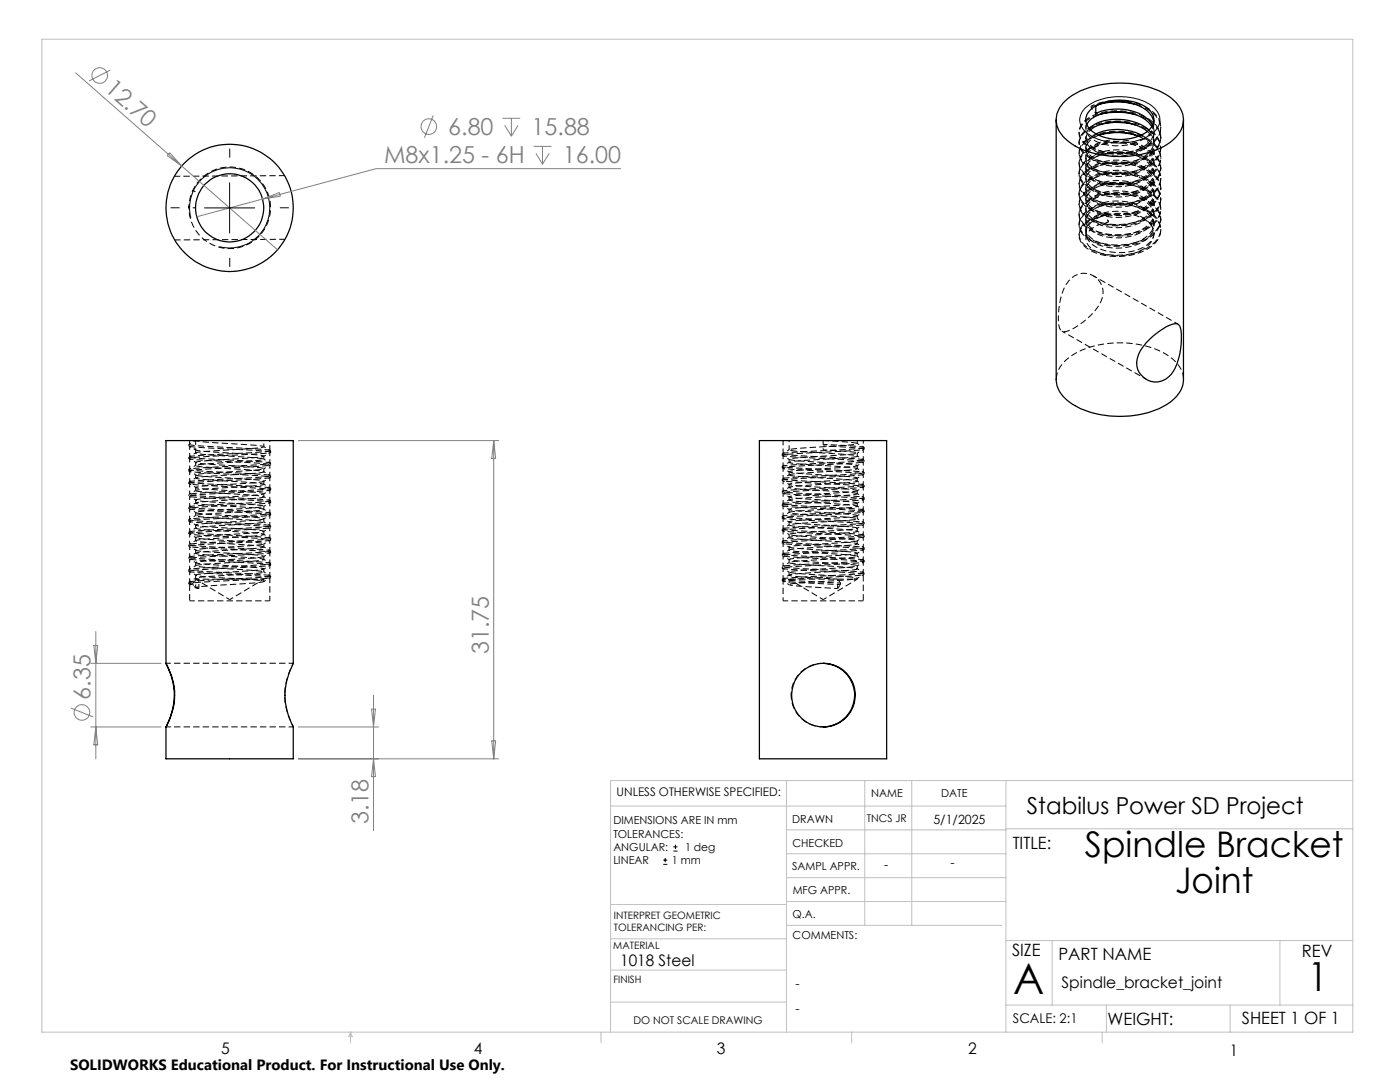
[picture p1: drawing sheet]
<svg xmlns="http://www.w3.org/2000/svg" width="279mm" height="216mm" viewBox="0 0 279 216" stroke-linecap="round" stroke-linejoin="round" font-family="sans-serif">
<g fill="none" stroke="#000" stroke-width=".2" stroke-dasharray="1.3 .6" stroke-dashoffset=".7" stroke-linecap="butt">
<path d="M38.5 38l1.2 .6M226.5 22.8a7.3 7.3 0 0 1 4.9 3.5 3.9 3.9 0 0 1-2.1 4.9 12.5 12.5 0 0 1-12.3 .1 2.93 2.93 0 0 1-1.6-2.7 2.93 2.93 0 0 1 1.6-2.6l1.5-.8 1.1-.4M229.9 25.2a3 3 0 0 1-1 4.1 10.2 10.2 0 0 1-10.9 .5 2.31 2.31 0 0 1-.3-3.9M39 41.5h-1.3M221.2 44.3l-.5-1.3M229.9 45.1a7.6 7.6 0 0 0-6.4-2.5l-2.3 .2M229.9 45.2a3.1 3.1 0 0 1-1.2 4.1 10.1 10.1 0 0 1-11 .2 2.35 2.35 0 0 1 .5-4.1 7.8 7.8 0 0 1 3-1.1M211.2 63.5a3.4 3.4 0 0 0 .7 2.6 3.2 3.2 0 0 0 2.8-.9 12.5 12.5 0 0 0 5.3-5.7 3.9 3.9 0 0 0-2.4-4.7 3.9 3.9 0 0 0-4.8 2 14.3 14.3 0 0 0-1.6 6.7M52.6 98.6l-2.9 .3a95.5 95.5 0 0 0-10.7 .9 99.8 99.8 0 0 0 11.2 .9l2.4 .3-1.6 .3-9.6 .6-2.3 .4a88.3 88.3 0 0 0 11.1 .9l2.4 .3a32.6 32.6 0 0 1-6.8 .6l-3.5 .3a8.4 8.4 0 0 0-3.2 .4 100.5 100.5 0 0 0 11.4 .9l2.1 .3-1.8 .3-5.5 .4a25.2 25.2 0 0 0-6.2 .6l1 .2 3.5 .3a55.4 55.4 0 0 1 9 .7 26.1 26.1 0 0 1-5.7 .6l-1.5 .1a29.9 29.9 0 0 0-6.4 .6 63.5 63.5 0 0 0 9.6 .8l3.3 .2 .7 .2M52.6 89.1l-1 .3-4.7 .3a45.2 45.2 0 0 0-7.8 .7l1.3 .2 4.3 .4a41.9 41.9 0 0 1 7.9 .7l-1.6 .2-9.8 .7-2.1 .3a60 60 0 0 0 9.4 .8l3 .2 1.1 .2a110.5 110.5 0 0 1-11.6 1l-1.9 .3M172.3 87.9v1.3M38.5 116.3l1.2-.7"/>
<path d="M39.7 117.4l-1.2-.7M58.5 132.4a12.5 12.5 0 0 0 0 12.6"/>
</g>
<g fill="none" stroke="#000" stroke-width=".2" stroke-dasharray="1.3 .6" stroke-dashoffset=".5" stroke-linecap="butt">
<path d="M217.7 21.2a12.4 12.4 0 0 1 12.6 1.3 3.6 3.6 0 0 1-.2 5.8 12.2 12.2 0 0 1-13.3 .5 2.86 2.86 0 0 1 .1-5 12.2 12.2 0 0 1 13.2 .6 3.6 3.6 0 0 1 .1 5.8 12.2 12.2 0 0 1-13.2 .8 2.87 2.87 0 0 1-.3-5 12.2 12.2 0 0 1 13.2 .3 3.7 3.7 0 0 1-.2 6.3 12.4 12.4 0 0 1-12.5 .5 2.97 2.97 0 0 1-1.8-2.7 2.97 2.97 0 0 1 1.8-2.8 12.4 12.4 0 0 1 12.6 .6 3.7 3.7 0 0 1 .1 6.3 12.4 12.4 0 0 1-12.6 .8 3.1 3.1 0 0 1-1.7-3.9 7.2 7.2 0 0 1 6-3.1 11 11 0 0 1 9.2 2.9 3.5 3.5 0 0 1-.7 5.2 12.2 12.2 0 0 1-13.3 .6 2.86 2.86 0 0 1 0-5 12.2 12.2 0 0 1 13.3 .5 3.6 3.6 0 0 1 .1 5.8 12.2 12.2 0 0 1-13.2 .8 2.88 2.88 0 0 1-.3-5 12.2 12.2 0 0 1 12.5-.2 3.9 3.9 0 0 1 2.1 5.1 8.2 8.2 0 0 1-6.2 3.6 11.4 11.4 0 0 1-8.6-1.8 2.76 2.76 0 0 1 0-4.5 11.8 11.8 0 0 1 10.7-1.3 6.4 6.4 0 0 1 4.4 3.8 4 4 0 0 1-2.4 4.4 12.7 12.7 0 0 1-11.9 .3 3.1 3.1 0 0 1-1.7-3.9 7.2 7.2 0 0 1 5.9-3.1 11 11 0 0 1 9.3 2.9 3.5 3.5 0 0 1-.7 5.2 12.2 12.2 0 0 1-13.3 .5 2.86 2.86 0 0 1 0-5 12.2 12.2 0 0 1 13.3 .6 3.6 3.6 0 0 1 .1 5.8 12.2 12.2 0 0 1-13.2 .8 2.88 2.88 0 0 1-.3-5 12.2 12.2 0 0 1 12.5-.2 3.9 3.9 0 0 1 2.1 5 8.1 8.1 0 0 1-6.2 3.7 11.4 11.4 0 0 1-8.6-1.8 2.76 2.76 0 0 1 0-4.5 8.3 8.3 0 0 1 4.2-1.8M218.7 21.1l-1 .1M229.3 26a2.95 2.95 0 0 1 1 2.5 4 4 0 0 1-2.8 3.2 10.2 10.2 0 0 1-9.7-.5 2.28 2.28 0 0 1 0-3.9l1-.6M39 87.9a86.7 86.7 0 0 0 10.8 .9l2.8 .3M39.1 95.4l1.8 .3 9.8 .6 1.9 .3M52.6 96.6a81.5 81.5 0 0 1-10.6 .9l-2.9 .4M54 97.4l-3.5 .4a136.9 136.9 0 0 0-12.8 .9 147.2 147.2 0 0 0 13.6 .9l2.7 .3M157.5 99.8l1.7 .3 4 .2a46.6 46.6 0 0 1 7.9 .7l-1.3 .3-4.3 .3a43.2 43.2 0 0 0-8 .7l1.6 .2 9.8 .7 2.2 .3a58.3 58.3 0 0 1-9.4 .8l-3.1 .2-1.1 .3a107.7 107.7 0 0 0 11.6 .9l2 .3a101.7 101.7 0 0 1-11.6 1l-2 .3M157.5 94.2l2.6 .3 9.4 .6 1.6 .3M164.3 89l6.4 .3 1.7 .3a133.7 133.7 0 0 1-13.1 .9l-3.2 .4 2.4 .3 12.2 .6 1.7 .3-2.4 .3-12.2 .7-1.7 .3 2.4 .3 12.2 .6 1.7 .3-2.4 .3-12.2 .7-1.7 .3 2.4 .3 12.2 .6 1.7 .3-2.4 .3-12.2 .7-1.7 .3 2.4 .3 12.2 .6 1.7 .3-2.4 .3-12.2 .7-1.7 .3 2.4 .3 12.2 .6 1.7 .3-2.4 .3-12.2 .7-1.7 .3 2.4 .3 12.2 .6 1.7 .3-2.4 .3-12.2 .7-1.7 .3 2.4 .3 12.2 .6 1.7 .3-2.4 .3-12.2 .7-1.7 .3 1.7 .2 12.3 .7 2.3 .3-.2 .1-1.5 .2-12.2 .6-2.4 .4 2.4 .3 12.2 .6 1.7 .3-2.4 .3-12.2 .7-1.7 .3 2.4 .3 12.2 .6 1.7 .3-2.4 .3-12.2 .7-1.7 .3 2.4 .3 9.2 .5M171.1 98.5a85.3 85.3 0 0 1-10.7 .9l-2.9 .4M39 115.6h13.6"/>
<path d="M39 115.6l6.8 4.1M39.1 110.4l1.7 .3 3.9 .3a47.9 47.9 0 0 1 7.9 .7l-1.3 .2-4.2 .3a44.6 44.6 0 0 0-8 .7l1.2 .2 4.2 .3a40.2 40.2 0 0 1 8.1 .8l-4.8 .5a62.8 62.8 0 0 0-8.8 .7l.7 .2M45.8 119.7l6.8-4.1M52.6 109.1a83.9 83.9 0 0 1-10.6 .9l-2.9 .4M54 107.4l-1.9 .3-11.8 .6-2.6 .4a146.3 146.3 0 0 0 13.6 .9l2.7 .3M157.5 115.6l6.8 4.1M157.5 115.6v1M164.3 119.7l6.8-4.1M167.2 117.4l.5-.7M167.7 116.3l-.5-.7M172.4 111.8l-3.5 .4a133.7 133.7 0 0 0-12.8 .9l1.9 .2 11.8 .7 2.6 .3"/>
</g>
<g fill="none" stroke="#000" stroke-width=".2" stroke-dasharray="1.3 .6" stroke-linecap="butt">
<path d="M38.4 38.1l.1-.1M48.8 35.3h-.1M215.4 28.4v.2M215.4 30.4v.3M215.4 32.4v.3M215.4 34.5v.2M215.4 36.5v.3M215.4 38.6v.2M215.4 26.3v.3M216.7 39.5v.5M216.7 37.4v.5M216.7 35.4v.5"/>
<path d="M216.7 33.3v.5M216.7 31.3v.5M216.7 29.2v.6M216.7 27.2v.5M217.7 21.2v.3M227.8 26.9a3.8 3.8 0 0 1 2.4 4 5.5 5.5 0 0 1-4.4 3.5 9.8 9.8 0 0 1-7.6-.9 2.43 2.43 0 0 1-1.5-2.2 2.43 2.43 0 0 1 1.5-2.3 10 10 0 0 1 11.1 1 3.1 3.1 0 0 1-.5 5 10.2 10.2 0 0 1-11 .3 2.33 2.33 0 0 1 .3-4.1 10.1 10.1 0 0 1 11.2 .9 3.2 3.2 0 0 1-.9 5.2 10 10 0 0 1-9.8 .5 2.58 2.58 0 0 1-1.8-2.4 2.58 2.58 0 0 1 1.7-2.5 10.4 10.4 0 0 1 10.5 1 3.2 3.2 0 0 1-.4 5.3 10.4 10.4 0 0 1-10.5 .4 2.34 2.34 0 0 1-.3-4.1 9.9 9.9 0 0 1 11.6 .8 3.2 3.2 0 0 1-1.1 5.1 9.7 9.7 0 0 1-10.8-.3 2.38 2.38 0 0 1 .7-3.9 10.2 10.2 0 0 1 11 .9 3.2 3.2 0 0 1-.7 5.3 9.9 9.9 0 0 1-10.3 .3 2.4 2.4 0 0 1-1.5-2.1 2.4 2.4 0 0 1 1.4-2.3 10.2 10.2 0 0 1 10.8 .6 3.2 3.2 0 0 1-.5 5.6 10.2 10.2 0 0 1-10.6 0 2.3 2.3 0 0 1 .1-4 10.1 10.1 0 0 1 11 .5 3.2 3.2 0 0 1-.3 5.4 9.9 9.9 0 0 1-11-.1 2.25 2.25 0 0 1 .2-3.7 9.7 9.7 0 0 1 11.6 .9l.5 .6M229 26.2a3.1 3.1 0 0 1 0 5 10.2 10.2 0 0 1-10.9 .8 2.42 2.42 0 0 1-1.4-2.3 2.42 2.42 0 0 1 1.6-2.2l1-.5M230.3 24.3a3.6 3.6 0 0 1-2.3 3.6 10.3 10.3 0 0 1-10.1-.2 2.35 2.35 0 0 1-1-2.9M230.3 26.7v-.5M230.3 28.7v-.5M230.3 30.8v-.5M230.3 32.8v-.5"/>
<path d="M230.3 34.9v-.5M230.3 36.9v-.5M230.3 38.9v-.5M231.7 27.6v-.3M231.7 29.6v-.2M231.7 31.7v-.3M231.7 33.7v-.2M231.7 35.8v-.3M231.7 37.8v-.3M231.7 39.8v-.2M231.7 25.5v-.2M215.4 40.6v.3"/>
<path d="M215.4 42.6v.3M215.4 44.7v.2M215.4 46.7v.3M216.7 45.6v.5M216.7 43.5v.5M216.7 41.5v.5M220.7 43v-.3M220.7 42.7l.5 .1M229.9 45.2v-.1M230.3 41v-.5M230.3 43v-.5M230.3 45.1v-.5"/>
<path d="M230.3 46.6v-.1M231.7 41.9v-.3M231.7 43.9v-.2M231.7 46v-.3M37.7 88.7v.3M37.7 91.2v.3M37.7 93.7v.3M37.7 96.2v.3M37.7 98.7v.3M39 99.8v.6M39 97.3v.6M39 94.8v.6"/>
<path d="M39 92.3v.6M39 89.8v.6M39.1 97.9a63.3 63.3 0 0 0 9 .7l3.5 .3 1 .3-1.2 .2-4.2 .3a47.1 47.1 0 0 0-8.1 .7 90.9 90.9 0 0 0 10.8 .9l2.7 .3a40.7 40.7 0 0 1-8.1 .7l-4.2 .3-1.2 .3a100.1 100.1 0 0 0 11.5 .9l2 .3a94.4 94.4 0 0 1-11.4 1l-2.1 .3a63.2 63.2 0 0 0 9.4 .8l3.1 .2 1 .2a56.9 56.9 0 0 1-8.8 .8l-3.6 .3-1.2 .2 1.6 .3 10.1 .6 1.9 .3M52.6 91.6v-.6M52.6 94.1v-.6M52.6 96.6v-.6M52.6 99.1v-.6M54 92.7v-.3M54 95.2v-.3M54 97.7v-.3M54 90.2v-.3M156.1 93v.4"/>
<path d="M156.1 95.5v.4M156.1 98v.4M156.1 90.5v.4M157.5 99.1v.7M157.5 96.6v.7M157.5 94.1v.7M157.5 91.6v.7M171.1 88.5v-.6M171.1 91v-.6M171.1 93.5v-.6M171.1 96v-.6M171.1 98.5v-.6"/>
<path d="M172.4 92.1v-.3M172.4 94.6v-.3M172.4 97.1v-.3M172.4 99.6v-.3M172.4 89.6v-.3M37.7 101.2v.3M37.7 103.7v.3M37.7 106.2v.3M37.7 108.7v.3M37.7 111.2v.3M37.7 113.7v.3M37.7 116.2v.3"/>
<path d="M38.5 116.7v-.4M39 114.8v.6M39 112.3v.6M39 109.8v.6M39 107.3v.6M39 104.8v.6M39 102.3v.6M52.6 111.1l-2.6 .3-9.2 .6-1.7 .3 1.8 .3 8.6 .5a7.5 7.5 0 0 1 3.1 .4l-1.8 .3-5 .3a38.6 38.6 0 0 0-6.7 .7l2.2 .3 7.4 .5M52.6 116v-.4M52.6 101.6v-.6M52.6 104.1v-.6M52.6 106.6v-.6"/>
<path d="M52.6 109.1v-.6M52.6 111.6v-.6M52.6 114.1v-.6M54 100.2v-.3M54 102.7v-.3M54 105.2v-.3M54 107.7v-.3M54 110.2v-.3M54 112.7v-.3M54 115.2v-.3M156.1 100.5v.4M156.1 103v.4"/>
<path d="M156.1 105.5v.4M156.1 108v.4M156.1 110.5v.4M156.1 113v.4M156.1 115.5v.4M157.5 114.1v.7M157.5 111.6v.7M157.5 109.1v.7M157.5 106.6v.7M157.5 104.1v.7M157.5 101.6v.7M167.7 116.7v-.4"/>
<path d="M171.1 101v-.6M171.1 103.5v-.6M171.1 106v-.6M171.1 108.5v-.6M171.1 111v-.6M171.1 113.5v-.6M171.1 115.6v-.2M172.4 102.1v-.3M172.4 104.6v-.3M172.4 107.1v-.3M172.4 109.6v-.3M172.4 112.1v-.3"/>
<path d="M172.4 114.6v-.3M164.4 132.3h-.2M164.4 132.4h-.2M164.2 145h.2"/>
</g>
<g fill="none" stroke="#000" stroke-width=".2" stroke-dasharray="1.3 .6" stroke-dashoffset=".1" stroke-linecap="butt">
<path d="M56.8 35l-22 .2M226.6 26.9a6.4 6.4 0 0 1 5 4.1 4.5 4.5 0 0 1-3.1 4.7 12.5 12.5 0 0 1-11.5-.4 2.93 2.93 0 0 1-1.6-2.6 2.93 2.93 0 0 1 1.6-2.7 12.3 12.3 0 0 1 13 .6 3.7 3.7 0 0 1 0 6.2 12.3 12.3 0 0 1-13 .6 2.93 2.93 0 0 1-1.6-2.7 2.93 2.93 0 0 1 1.6-2.6 12.3 12.3 0 0 1 13 .6 3.7 3.7 0 0 1 0 6.1 12.3 12.3 0 0 1-13 .6 2.93 2.93 0 0 1-1.6-2.6 2.93 2.93 0 0 1 1.6-2.7 12.3 12.3 0 0 1 13 .6 3.7 3.7 0 0 1 0 6.2 12.3 12.3 0 0 1-13 .6 2.93 2.93 0 0 1-1.6-2.7 2.93 2.93 0 0 1 1.6-2.6 12.3 12.3 0 0 1 13 .6 3.7 3.7 0 0 1 0 6.1 12.3 12.3 0 0 1-13 .6 2.93 2.93 0 0 1-1.6-2.7 2.93 2.93 0 0 1 1.6-2.6 12.3 12.3 0 0 1 13 .6 3.7 3.7 0 0 1 0 6.2 12.3 12.3 0 0 1-13 .5 2.93 2.93 0 0 1-1.6-2.6 2.93 2.93 0 0 1 1.6-2.7 12.3 12.3 0 0 1 13 .6 3.7 3.7 0 0 1 0 6.2 12.3 12.3 0 0 1-13 .6 2.93 2.93 0 0 1-1.6-2.7 2.93 2.93 0 0 1 1.6-2.6 12.3 12.3 0 0 1 13 .6 3.7 3.7 0 0 1 0 6.2 12.3 12.3 0 0 1-13 .5 2.93 2.93 0 0 1-1.6-2.6 2.93 2.93 0 0 1 1.6-2.7 9.1 9.1 0 0 1 3.7-1.3M230 25a2.97 2.97 0 0 1-1 3.7 10 10 0 0 1-11.2 .5 2.22 2.22 0 0 1-.4-3.6M34.9 47.9l22-.2M37.7 88.7a148.1 148.1 0 0 0 13.6 .9l2.7 .3M37.7 96.2l2 .3 11.8 .6 2.4 .3M54 94.9l-2.1 .3-11.8 .7-2.4 .2M54 99.9a141.8 141.8 0 0 1-13.5 .9l-2.8 .3M54 89.9a142.4 142.4 0 0 1-13.5 .9l-2.8 .3M156.1 90.5l2.1 .3 11.8 .7 2.4 .3M156.2 95.6l2.3 .3 11.1 .6 2.8 .2M157.5 94.8l5 .5a54.9 54.9 0 0 1 8.6 .7 58.5 58.5 0 0 1-8.9 .8l-3.6 .2-1.1 .3 1.5 .2 10.2 .7 1.9 .3"/>
<path d="M164.3 87.9l5.1 .3 1.7 .3a39 39 0 0 1-7.8 .7l-4.4 .3-1.4 .3a69.4 69.4 0 0 0 9.4 .7l4.2 .5a42 42 0 0 1-8.2 .7l-4.2 .3-1.2 .3a102.7 102.7 0 0 0 11.6 .9l2 .3a96.9 96.9 0 0 1-11.5 .9l-2.1 .4M172.4 89.3a23.1 23.1 0 0 1-5.8 .5l-8.1 .4-2.3 .3M37.7 106.2l2 .3 11.8 .6 2.4 .3M48.8 115.6l3.8 .4a7 7 0 0 1-3.1 .4 84.7 84.7 0 0 0-10.4 .9l.6 .1M54 104.9l-2.1 .3-11.8 .7-2.4 .2M54 114.9l-2.1 .3-11.8 .7-2.4 .2M54 109.9a141.3 141.3 0 0 1-13.5 .9l-2.8 .3M156.1 100.6l2.1 .2 11.8 .7 2.4 .3M156.1 110.5l2.1 .3 11.8 .7 2.4 .3M156.2 105.6l2.3 .3 11.9 .6 2 .3M172.4 114.3a143.9 143.9 0 0 1-13.5 .9l-2.7 .3"/>
</g>
<g fill="none" stroke="#000" stroke-width=".2" stroke-dasharray="1.3 .6" stroke-dashoffset="-.1" stroke-linecap="butt">
<path d="M227.2 27.2a4.6 4.6 0 0 1 3.1 3.2 3.9 3.9 0 0 1-2.7 3.8 10.6 10.6 0 0 1-9.3-.1 2.42 2.42 0 0 1-1.6-2.2 2.42 2.42 0 0 1 1.4-2.3 10.2 10.2 0 0 1 10.9 .7 3.2 3.2 0 0 1-.4 5.4 10.2 10.2 0 0 1-10.9 0 2.31 2.31 0 0 1 .3-4 10.2 10.2 0 0 1 10.9 .6 3.1 3.1 0 0 1-.2 5.3 10.2 10.2 0 0 1-10.9 .3 2.3 2.3 0 0 1 .1-4 10 10 0 0 1 11.5 .9 3.1 3.1 0 0 1-.5 4.7 10.2 10.2 0 0 1-10.9 .5 2.31 2.31 0 0 1-.2-4 10 10 0 0 1 11.5 .7 3 3 0 0 1-.3 4.8 10.2 10.2 0 0 1-10.9 .6 2.42 2.42 0 0 1-1.4-2.3 2.42 2.42 0 0 1 1.6-2.1 10.2 10.2 0 0 1 10.9 .9 3.2 3.2 0 0 1-.8 5.4 10.5 10.5 0 0 1-10.2 .3 2.42 2.42 0 0 1-1.5-2.3 2.42 2.42 0 0 1 1.5-2.2 10.2 10.2 0 0 1 10.9 .8 3.2 3.2 0 0 1-.6 5.3 10.5 10.5 0 0 1-10.1 .5 2.41 2.41 0 0 1-1-4 9.3 9.3 0 0 1 8.9-1.3 5.3 5.3 0 0 1 3.9 3.4 3.7 3.7 0 0 1-2.4 3.9 10.2 10.2 0 0 1-10-.4 2.3 2.3 0 0 1 .1-4 7.5 7.5 0 0 1 3.3-1.2M236.2 75.7a6.2 6.2 0 0 0-3.7-5.1 19.7 19.7 0 0 0-18.5 .3 6 6 0 0 0-3.2 4.8M37.7 89a133.1 133.1 0 0 0 13.1 .9l3.2 .3-2.4 .3-12.2 .7-1.7 .3 2.4 .3 12.2 .7 1.7 .2-2.4 .3-12.2 .7-1.7 .3 2.4 .3 12.2 .7 1.4 .1 .2 .2-2.3 .2-12.2 .7-1.7 .3 2.4 .3 12.2 .7 1.4 .1 .2 .2-2.3 .2-12.2 .7-1.7 .3 2.4 .3 12.2 .7 1.7 .2-2.4 .3-12.2 .7-1.7 .3 2.4 .3 12.2 .7 1.7 .2-2.4 .3-12.2 .7-1.7 .3 2.4 .3 12.2 .7 1.7 .2-2.4 .3-12.2 .7-1.7 .3 2.4 .3 12.2 .7 1.7 .2-2.4 .3-12.2 .7-1.7 .3 2.4 .3 12.2 .7 1.7 .2-2.4 .3-12.2 .7-1.7 .3 2.4 .3 12.2 .7 1.7 .2-2.4 .3-12.2 .7-1.7 .3 2.4 .3 12.2 .7 1.7 .2-2.4 .3-12.2 .7-1.7 .3 .8 .2M37.7 91.2a136.9 136.9 0 0 0 13.4 .9l2.9 .3a120.8 120.8 0 0 1-13.3 .9l-3 .3a42.9 42.9 0 0 0 8.1 .7l5.9 .3 2.3 .3M172.4 96.8a134.1 134.1 0 0 1-13.3 .9l-3 .3a44.6 44.6 0 0 0 8.2 .7l4.2 .2a12.7 12.7 0 0 1 3.9 .4l-2.1 .3-11.8 .6-2.3 .3M172.4 91.8l-3.5 .4a132.1 132.1 0 0 0-12.8 .9l1.9 .2 11.8 .7 2.6 .3a142.8 142.8 0 0 1-13.6 .9l-2.6 .3M37.7 101.2a136.4 136.4 0 0 0 13.4 .9l2.9 .3a110.4 110.4 0 0 1-12.4 .9 11.9 11.9 0 0 0-3.9 .4l2.2 .3 11.8 .6 2.3 .3M37.7 111.2a135.9 135.9 0 0 0 13.4 .9l2.9 .3a109.6 109.6 0 0 1-12.4 .9 12.1 12.1 0 0 0-3.9 .4l2.2 .3 11.8 .6 2.3 .3M37.8 116.6v3.3M157.5 115.6h12.9M172.3 114.7v5.2M172.4 106.8a133.6 133.6 0 0 1-13.3 .9l-3 .3a44.2 44.2 0 0 0 8.2 .7l4.2 .2a12.8 12.8 0 0 1 3.9 .4l-2.1 .3-11.8 .6-2.3 .3"/>
<path d="M172.4 101.8l-3.5 .4a132.9 132.9 0 0 0-12.8 .9l1.9 .2 11.8 .7 2.6 .3a141.9 141.9 0 0 1-13.5 .9l-2.7 .3"/>
</g>
<path d="M230.3 24.7v-.8M211.9 66.1l16.9 9.6M235.1 64.7l-16.9-9.7M164.3 88.7l5.9 .3 2.2 .3M164.3 89.8l5.2 .3 1.6 .3-.9 .2-3.1 .3a65.8 65.8 0 0 0-9.6 .7 115.8 115.8 0 0 0 12.2 1l1.4 .3-2 .3-9.9 .7-1.4 .1-.3 .2M37.7 116.2l.8 .1M157.5 107.3l5.1 .5a52.1 52.1 0 0 1 8.5 .7 61.6 61.6 0 0 1-9 .8l-3.5 .2-1.1 .3 1.2 .2 4.2 .3a48.5 48.5 0 0 1 8.2 .7 88.6 88.6 0 0 1-10.8 .9l-2.2 .2-.6 .2 2.2 .3 9.8 .6 1.6 .3a97.5 97.5 0 0 1-11.5 .9l-2.1 .4a66.3 66.3 0 0 0 9.7 .8M171 102.9l-2.9 .4a90.2 90.2 0 0 0-10.6 .8l1.5 .3 9.9 .7 2.2 .3-.9 .2-3.7 .3a63.2 63.2 0 0 0-9 .8l2.1 .3 8.4 .5a8 8 0 0 1 3.1 .4l-1.3 .2-4.3 .3a47.4 47.4 0 0 0-8 .7l1.4 .3 10.2 .7 2 .3-1.6 .3-4.4 .3a41.8 41.8 0 0 0-7.6 .7l2.3 .3 9.7 .6 1.6 .3a99.5 99.5 0 0 1-11.2 .9l-1.1 .1a1.59 1.59 0 0 0-1.3 .3 109.4 109.4 0 0 0 11.8 .9l1.8 .3-.7 .2M157.9 138.7a6.3 6.3 0 0 0 6.4 6.3" fill="none" stroke="#000" stroke-width=".2" stroke-dasharray="1.3 .6" stroke-dashoffset=".4" stroke-linecap="butt"/>
<g fill="none" stroke="#000" stroke-width=".2" stroke-dasharray="1.3 .6" stroke-dashoffset=".8" stroke-linecap="butt">
<path d="M217.7 21.5l1 1.1M226.6 24.9a7.3 7.3 0 0 1 4.8 3.4 3.9 3.9 0 0 1-2.1 4.9 12.5 12.5 0 0 1-12.3 .1 2.93 2.93 0 0 1-1.6-2.7 2.93 2.93 0 0 1 1.6-2.6l1.5-.8 1.1-.3M221.2 42.8v1.5M37.7 89l1.3 .8M37.8 91.5l1.4 .9M37.8 94l1.4 .9M37.8 96.5l1.4 .9M37.8 99l1.4 .9M37.8 89l1.4 .9M39 87.9l-1.3 .8M39.1 90.4l-1.4 .7M39.1 92.9l-1.4 .7"/>
<path d="M39.1 97.9l-1.4 .7M39.1 95.4l-1.4 .7M52.6 93.6l1.4-.8M52.6 96.1l1.4-.8M52.6 98.6l1.4-.8M52.6 91.1l1.4-.8M54 89.9l-1.4-.8M54 94.9l-1.4-.8M54 92.4l-1.4-.8M54 99.9l-1.4-.8M54 97.4l-1.4-.8M156.2 93.4l1.3 .8"/>
<path d="M156.2 95.9l1.3 .8M156.2 98.4l1.3 .8M156.2 90.9l1.3 .8M157.5 99.7l-1.3 .8M157.5 97.2l-1.3 .8M157.5 92.2l-1.3 .8M157.5 89.7l-1.3 .8M157.5 94.7l-1.3 .8M171.1 92.9l1.3-.8M171.1 95.4l1.3-.8M171.1 97.9l1.3-.8M171.1 90.4l1.3-.8"/>
<path d="M172.4 89.3l-1.3-.8M172.4 99.3l-1.3-.8M172.4 96.8l-1.3-.8M172.4 91.8l-1.3-.8M172.4 94.3l-1.3-.8M37.8 101.5l1.4 .9M37.8 104l1.4 .9M37.8 106.5l1.4 .9M37.8 109l1.4 .9M37.8 111.5l1.4 .9M37.8 114l1.4 .9M37.8 116.5l1.4 .9"/>
<path d="M39.1 107.9l-1.4 .7M39.1 110.4l-1.4 .7M39.1 105.4l-1.4 .7M39.1 102.9l-1.4 .7M39.1 112.9l-1.4 .7M39.1 115.4l-1.4 .7M39.1 100.4l-1.4 .7M52.6 101.1l1.4-.8M52.6 103.6l1.4-.8M52.6 106.1l1.4-.8M52.6 108.6l1.4-.8M52.6 111.1l1.4-.8"/>
<path d="M52.6 113.6l1.4-.8M52.6 116.1l1.4-.8M54 107.4l-1.4-.8M54 112.4l-1.4-.8M54 104.9l-1.4-.8M54 102.4l-1.4-.8M54 109.9l-1.4-.8M54 114.9l-1.4-.8M156.2 100.9l1.3 .8M156.2 103.4l1.3 .8M156.2 105.9l1.3 .8M156.2 108.4l1.3 .8"/>
<path d="M156.2 110.9l1.3 .8M156.2 113.4l1.3 .8M156.2 115.9l1.3 .8M157.5 104.7l-1.3 .8M157.5 102.2l-1.3 .8M157.5 107.2l-1.3 .8M157.5 114.7l-1.3 .8M157.5 109.7l-1.3 .8M157.5 112.2l-1.3 .8M171.1 100.4l1.3-.8M171.1 102.9l1.3-.8M171.1 105.4l1.3-.8"/>
<path d="M171.1 107.9l1.3-.8M171.1 110.4l1.3-.8M171.1 112.9l1.3-.8M171.1 115.4l1.3-.8M172.4 101.8l-1.3-.8M172.4 106.8l-1.3-.8M172.4 104.3l-1.3-.8M172.4 111.8l-1.3-.8M172.4 109.3l-1.3-.8M172.4 114.3l-1.3-.8"/>
</g>
<path d="M37.8 87.9v.7M39 89.8h.1a79.3 79.3 0 0 0 10 .8l3.5 .4-1.4 .3-5.3 .3a34.4 34.4 0 0 0-6.8 .7l1.8 .3 10.5 .7 1.2 .2a37.6 37.6 0 0 1-7.1 .7l-3.5 .2a6.9 6.9 0 0 0-2.9 .4l2.3 .3 9.6 .6 1.6 .3-1.3 .3-10.3 .7-1.9 .3 2.3 .3 6 .4a20.3 20.3 0 0 1 5.2 .5M156.3 87.9v2.6M171.1 97.9l-2.1 .3-8.3 .5a7.7 7.7 0 0 0-3.2 .5l4.9 .5a50.4 50.4 0 0 1 8.7 .7M171.1 95.4l-1.4 .2-5.1 .4a34.6 34.6 0 0 0-7.1 .6 96.9 96.9 0 0 0 11.2 1l2.4 .3M37.8 119.9h16M53.8 115.3v4.6M156.3 119.9h16M170.4 115.6h.7M171 100.4l-1.5 .3-4.8 .3a38.9 38.9 0 0 0-7.2 .6l.1 .1a33.8 33.8 0 0 0 6.4 .6l5.7 .3 1.4 .3M58.5 132.3h-25.4M33.1 145h25.4" fill="none" stroke="#000" stroke-width=".2" stroke-dasharray="1.3 .6" stroke-dashoffset=".3" stroke-linecap="butt"/>
<path d="M216.7 23.9v1.8M217.7 21.5l1.8-.7M39 89.8v-1.9M157.5 87.9v1.9M164.3 89.8v-1.9M39 115.6v1.7M39.7 115.6v1.8M167.2 115.6v1.8" fill="none" stroke="#000" stroke-width=".2" stroke-dasharray="1.3 .6" stroke-dashoffset=".9" stroke-linecap="butt"/>
<g fill="none" stroke="#000" stroke-width=".2" stroke-dasharray="1.3 .6" stroke-dashoffset=".6" stroke-linecap="butt">
<path d="M37.7 41.5a8.2 8.2 0 0 1 11.8-7.3 8.2 8.2 0 0 1 1.2 13.8 8.2 8.2 0 0 1-12.9-5.2l-.1-1.7M216.7 46.5v1.1M221.2 42.8a6 6 0 0 0-4.3 2.7 2.96 2.96 0 0 0 1.8 3.8 10.4 10.4 0 0 0 10.2-.4 2.74 2.74 0 0 0 1-3.7M37.8 89.1v2M37.8 91.6v2M37.8 94.1v2M37.8 96.6v2M37.8 99.1v2M52.6 89.1v-1.2M53.8 90.3v2M53.8 92.8v2M53.8 95.3v2"/>
<path d="M53.8 97.8v2M156.3 90.9v2.1M156.3 93.4v2.1M156.3 95.9v2.1M156.3 98.4v2.1M172.3 89.7v2M172.3 92.2v2M172.3 94.7v2M172.3 97.2v2M172.3 99.7v2M37.8 101.6v2M37.8 104.1v2"/>
<path d="M37.8 106.6v2M37.8 109.1v2M37.8 111.6v2M37.8 114.1v2M53.8 100.3v2M53.8 102.8v2M53.8 105.3v2M53.8 107.8v2M53.8 110.3v2M53.8 112.8v2M156.2 115.6l2.3 .3 9.2 .4M156.3 100.9v2.1"/>
<path d="M156.3 103.4v2.1M156.3 105.9v2.1M156.3 108.4v2.1M156.3 110.9v2.1M156.3 113.4v2.1M156.3 115.9v4M157.5 116.7l2 .3 7.7 .4M172.3 102.2v2M172.3 104.7v2M172.3 107.2v2M172.3 109.7v2M172.3 112.2v2"/>
<path d="M163.8 132.4a6.3 6.3 0 0 0-5.9 6.3"/>
</g>
<g fill="none" stroke="#000" stroke-width=".25">
<path d="M210.8 23.9v51.8a6.6 6.6 0 0 0 4.3 5.5 19.8 19.8 0 0 0 17.9-.6 5.9 5.9 0 0 0 3.2-4.9v-51.8M212.2 20.6a15.4 15.4 0 0 1 10.9-4 16.3 16.3 0 0 1 11.3 3.6 4.8 4.8 0 0 1 0 7.4 15.6 15.6 0 0 1-10.5 3.6 16.3 16.3 0 0 1-11.4-3.6 4.8 4.8 0 0 1-.3-7zM216.9 24.8a4.6 4.6 0 0 1 3.4-2.2 10.4 10.4 0 0 1 8.4 1.4l1.2 1.3M217.4 25.6a7.4 7.4 0 0 1 5.9-1.8 8.8 8.8 0 0 1 5.9 2.2M217.6 21.9a10 10 0 0 1 10.6-.8 3.3 3.3 0 0 1 2 3.3 5 5 0 0 1-4.1 3.1 9.9 9.9 0 0 1-8.6-1.7 2.57 2.57 0 0 1 .1-3.9zM217.7 25.9a9.8 9.8 0 0 1 11.3 .3M218.7 21.1v1.5a10.6 10.6 0 0 1 10.1 .9l1.2 1.5M218.7 21.1a10.5 10.5 0 0 1 10.1 .9 3.5 3.5 0 0 1 1.4 2.3M218.8 26.7a10.7 10.7 0 0 1 9 .3M219.3 27a10.9 10.9 0 0 1 7.9 .2M219.5 20.8l1.9-.4a14 14 0 0 1 5.1 .4M219.5 22.8l1.9-.3a14 14 0 0 1 5.1 .4"/>
<path d="M219.6 24.9a12.7 12.7 0 0 1 7 0M219.6 26.9l.8-.2a13.4 13.4 0 0 1 6.2 .3M229.5 67.7a12.1 12.1 0 0 1 5-3.1 1.31 1.31 0 0 1 1.2 1.6 13.9 13.9 0 0 1-1.9 8.5 3.9 3.9 0 0 1-5.5 .7 3.9 3.9 0 0 1-.7-5.4l1.1-1.6zM151.6 87.9h25.4v63.5h-25.4zM33.1 132.4v-44.5h25.4v44.5a13 13 0 0 0 0 12.7v6.3h-25.4v-6.3M33.1 132.4a12.5 12.5 0 0 1 0 12.7M33.1 132.4a13 13 0 0 1 0 12.7M164.4 132.4a6.4 6.4 0 0 1 6.2 6.2 6.4 6.4 0 0 1-6 6.5M164.3 145.1h.3"/>
<circle cx="45.8" cy="41.5" r="6.8"/>
<circle cx="45.8" cy="41.5" r="12.7"/>
<circle cx="164.3" cy="138.7" r="6.4"/>
</g>
<path d="M38.5 38h.1" fill="none" stroke="#000" stroke-width=".2" stroke-dasharray="1.3 .6"/>
<path d="M226.5 20.8a7.3 7.3 0 0 1 4.9 3.5 3.9 3.9 0 0 1-2.1 4.8 12.5 12.5 0 0 1-12.3 .1 2.93 2.93 0 0 1-1.6-2.6 2.93 2.93 0 0 1 1.6-2.7l1.5-.8 1-.3M170.4 115.6l-11.3 .8-1.6 .2" fill="none" stroke="#000" stroke-width=".2" stroke-dasharray="1.3 .6" stroke-dashoffset="-.2" stroke-linecap="butt"/>
<g fill="none" stroke="#808080" stroke-width=".2">
<path d="M15.1 14.5l40.3 35.3M22 14l-4.2 2.2M33.9 30.5l2.4 2.6-2.9-2.1zM52.4 39.7l3.3-1.3 .3 .8zM86.5 23l-1.8 4.5M100.3 23.6h3.5M100.7 25l1.4 2.2M102.1 23.6v3.6M103.4 25l-1.3 2.2M106.5 29.2h3.6M107 30.6l1.3 2.2M108.3 29.2v3.6"/>
<path d="M109.6 30.6l-1.3 2.2M123.9 33.7h-48.8l-35.8 9.6M59.5 87.9h40M98.5 87.9v63.5M98.5 87.9l.4 3.6h-.8zM18.1 132.4h14M18.7 128.8h.8l-.4 3.6zM19.1 126v25.4M74.5 138.7v27M14.1 141.3l4.5 1.8M18.1 145.1h14M19.1 145.1l.4 3.5h-.8z"/>
<path d="M59.5 151.4h40M59.5 145.1h16M74.2 141.5h.7l-.4 3.6zM74.5 151.4l.4 3.6h-.7zM98.1 147.8h.8l-.4 3.6z"/>
<circle cx="19.9" cy="15.1" r="1.56"/>
<circle cx="85.6" cy="25.2" r="1.55"/>
<circle cx="16.4" cy="142.2" r="1.55"/>
</g>
<path d="M45.8 36.5v10M216.5 21.6a11.7 11.7 0 0 1 10.9-1.7 5.6 5.6 0 0 1 4.1 3.5 4.1 4.1 0 0 1-3 4.1 12.3 12.3 0 0 1-11.5-.9 3.1 3.1 0 0 1-.5-5zM38.1 43.5a8 8 0 0 1 7.1-10 8 8 0 0 1 8.6 8.7 8 8 0 0 1-10.1 7M40.8 41.5h10M132.4 172.5h.8M132.4 171.6h.8M132.8 171.2v.8M134.4 169.8h.8M134.4 169h.8M134.8 168.6v.8" fill="none" stroke="#000" stroke-width=".2"/>
<path d="M45.8 31.5v-1.8M35.8 41.5h-1.8M45.8 51.5v1.8M55.8 41.5h1.8" fill="none" stroke="#000" stroke-width=".2" stroke-dasharray="15.2 1.3 1.3 1.3" stroke-linecap="butt"/>
<path d="M53.8 87.9v1.9" fill="none" stroke="#000" stroke-width=".2" stroke-dasharray="1.3 .6" stroke-dashoffset="1" stroke-linecap="butt"/>
<g fill="none" stroke="#c0c0c0" stroke-width=".2">
<path d="M8.4 7.8h261.6v198.2h-261.6zM157 155.8v50.2M172.6 155.8v28.8M182 155.8v28.8M200.8 155.8v50.2M270 155.8h-148.2v50.2M121.8 160.8h79M157 170.4h43.8M157 165.6h43.8M157 175.1h43.8M157 179.9h43.8M200.8 165.4h69.2"/>
<path d="M121.8 200h35.2M121.8 193.6h35.2M121.8 187.3h35.2M121.8 180.5h35.2M157 184.6h42.9M200.8 187.7h69.2M210 187.7v12.9M255.4 187.7v12.9M70 206v2.1M70 206l.3 .8h-.7zM119.9 206v2.1M170 206v2.1"/>
<path d="M200.8 200.6h69.2M220 206v2.1M220.8 200.6v5.4M245.5 200.6v5.4"/>
</g>
<text font-size="8.5" x="202.2" y="198.3">A</text>
<text font-size="8" x="261" y="197.8">1</text>
<g font-size="7.1">
<text x="216.5" y="171">Spindle Bracket</text>
<text x="234.5" y="178.1">Joint</text>
</g>
<g font-size="4.7" fill="#808080">
<text x="20.7" y="18" transform="rotate(41 20.7 18)">12.70</text>
<text x="89.5" y="27">6.80</text>
<text x="106.1" y="27">15.88</text>
<text x="76.7" y="32.6">M8x1.25 - 6H</text>
<text x="112.3" y="32.6">16.00</text>
<text x="97.5" y="130.6" transform="rotate(-90 97.5 130.6)">31.75</text>
<text x="18.1" y="139.6" transform="rotate(-90 18.1 139.6)">6.35</text>
<text x="73.5" y="164.4" transform="rotate(-90 73.5 164.4)">3.18</text>
</g>
<text font-size="4.7" x="204.9" y="162.3">Stabilus Power SD Project</text>
<g font-size="3.4">
<text x="202.1" y="169.3">TITLE:</text>
<text x="202" y="190.8">SIZE</text>
<text x="211.2" y="191.5">PART NAME</text>
<text x="259.8" y="191">REV</text>
<text x="221" y="204.5">WEIGHT:</text>
<text x="247.8" y="204.4">SHEET 1 OF 1</text>
</g>
<g font-size="3.2">
<text x="123.8" y="192.7">1018 Steel</text>
<text x="211.9" y="197.1">Spindle_bracket_joint</text>
<text x="44.2" y="210.4">5</text>
<text x="94.6" y="210.3">4</text>
<text x="143.1" y="210.4">3</text>
<text x="193.2" y="210.3">2</text>
<text x="245.4" y="210.6">1</text>
</g>
<text font-size="3" x="14" y="213.5">SOLIDWORKS Educational Product. For Instructional Use Only.</text>
<text font-size="2.7" x="202.1" y="204">SCALE: 2:1</text>
<g font-size="2.5">
<text x="186.3" y="164.5">5/1/2025</text>
<text x="176.5" y="173.4">-</text>
<text x="189.7" y="173">-</text>
<text x="158.8" y="197.2">-</text>
<text x="158.8" y="202.2">-</text>
</g>
<text font-size="2.4" x="123.1" y="158.9">UNLESS OTHERWISE SPECIFIED:</text>
<g font-size="2.2">
<text x="173.9" y="159.1">NAME</text>
<text x="187.8" y="158.9">DATE</text>
<text x="122.4" y="164.5">DIMENSIONS ARE IN mm</text>
<text x="122.4" y="167.1">TOLERANCES:</text>
<text x="158.1" y="164.2">DRAWN</text>
<text x="122.4" y="172.4">LINEAR</text>
<text x="122.4" y="169.8">ANGULAR:</text>
<text x="134.1" y="172.4">1 mm</text>
<text x="136.7" y="169.8">1 deg</text>
<text x="158.1" y="173.7">SAMPL APPR.</text>
<text x="158.2" y="169.1">CHECKED</text>
<text x="158.2" y="178.4">MFG APPR.</text>
<text x="158.2" y="183.2">Q.A.</text>
<text x="158.2" y="187.4">COMMENTS:</text>
</g>
<g font-size="2.1">
<text x="173" y="164">TNCS JR</text>
<text x="126.4" y="204.3">DO NOT SCALE DRAWING</text>
</g>
<g font-size="2">
<text x="122.5" y="183.3">INTERPRET GEOMETRIC</text>
<text x="122.5" y="185.9">TOLERANCING PER:</text>
<text x="122.4" y="189.4">MATERIAL</text>
<text x="122.4" y="196.2">FINISH</text>
</g>
</svg>
